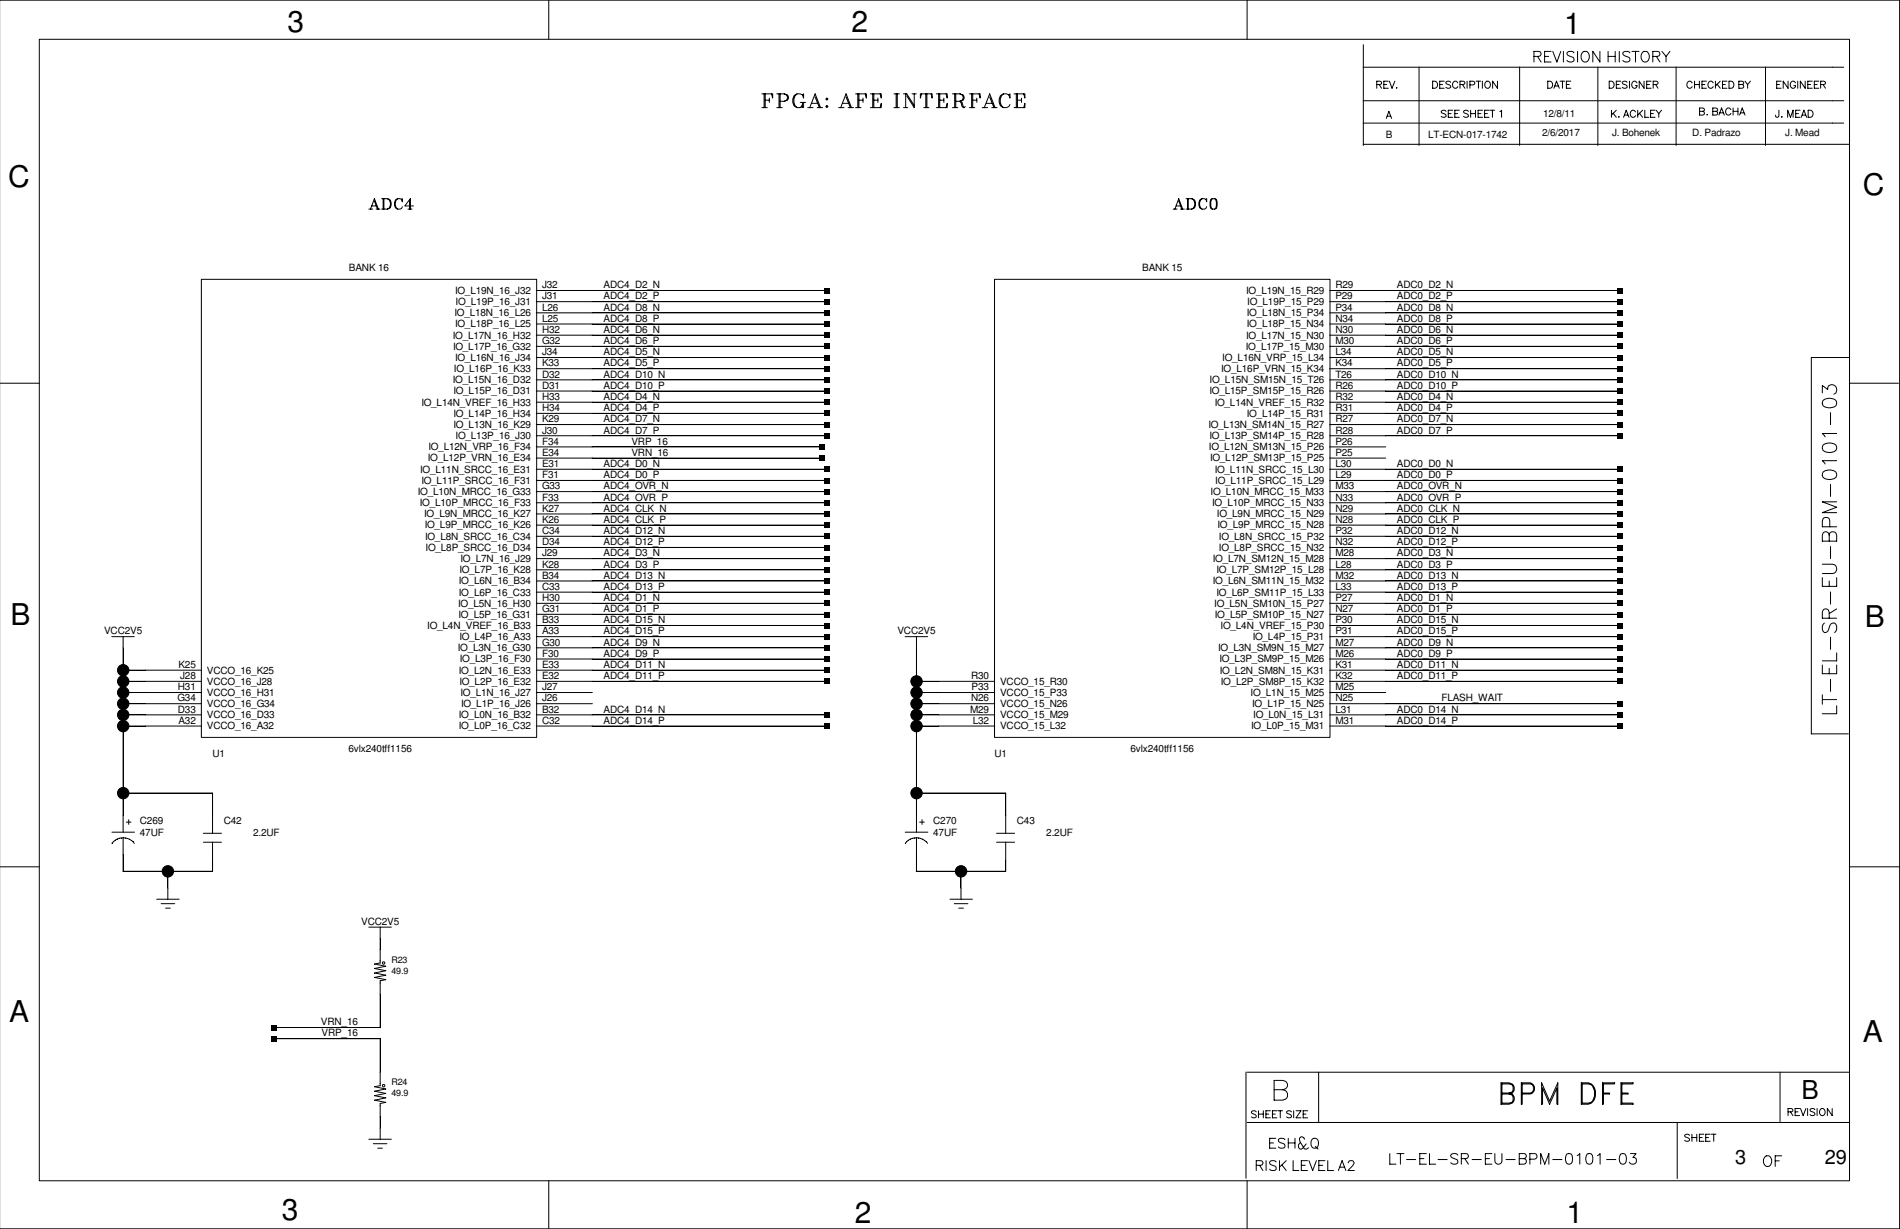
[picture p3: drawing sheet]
<svg xmlns="http://www.w3.org/2000/svg" width="432mm" height="279mm" viewBox="0 0 432 279" stroke-linecap="round" stroke-linejoin="round" font-family="sans-serif">
<path d="M.1 0h431.6v279.4h-431.6z" fill="none" stroke="#fff" stroke-width=".23"/>
<g fill="none" stroke="#000" stroke-width=".23">
<path d="M-.1 0h431.8v279.4h-431.8M8.9 8.9h411.4v259.5h-411.4zM124.7 0v9M283.4 0v9M309.8 15.3h109.2M309.8 10.2v22.9M312.9 19.2l.9-.1 .2-.3-.4-.3h-.7v1.6M313.4 19.2l.6 .9M314.5 19.2h.6M315.5 18.5h-1v1.6h1M315.8 18.5l.6 1.6 .6-1.6M317.3 20h.2z"/>
<path d="M322.5 15.2v17.9M325.6 18.5h.5a.85 .85 0 0 1 .6 .8 .85 .85 0 0 1-.6 .8h-.5zM327.2 19.2h.6M328.2 18.5h-1v1.6h1M329.7 18.7a.62 .62 0 0 0-1.1 .1l1.1 .8v.3l-.4 .2-.7-.2M331.3 18.8a.61 .61 0 0 0-.7-.3 .61 .61 0 0 0-.5 .6 .68 .68 0 0 0 .3 .8 .68 .68 0 0 0 .8 0l.1-.2M331.8 19.2l.9-.1 .2-.3-.4-.3h-.7v1.6M332.4 19.2l.5 .9M333.4 18.5v1.6M334.1 19.3l.9-.1 .2-.4-.4-.3h-.7v1.6M335.4 18.5h1.1M336 18.5v1.6"/>
<path d="M336.9 18.5v1.6M337.6 18.7a.75 .75 0 0 1 1.1 .2 .75 .75 0 0 1-.3 1.1 .75 .75 0 0 1-.9-.3 .75 .75 0 0 1 .1-1zM340.3 18.5v1.6l-1.1-1.6v1.6M345.4 15.2v17.9M348.6 12.8l1.4-.1a.59 .59 0 0 0 0-.9l-1.4-.1v2.4M349.4 12.8l.8 1.3M351 12.8h1M351.7 18.5h.6a.85 .85 0 0 1 .6 .8 .85 .85 0 0 1-.6 .8h-.6zM352.5 11.7h-1.5v2.4h1.5M352.9 11.7l.9 2.4 .9-2.4M353.4 19.6h.7M354.5 18.5h1.1"/>
<path d="M355.1 18.5v1.6M355.3 11.7v2.4M356 19.2h.6M357 18.5h-1v1.6h1M357.7 12a.92 .92 0 0 0-1.6 .2 1.57 1.57 0 0 0 1.4 .8 .61 .61 0 0 1 0 1 1.13 1.13 0 0 1-1.4-.2M358.5 11.7v2.4M359.8 11.8a1.18 1.18 0 0 1 1.4 .5 1.18 1.18 0 0 1-.3 1.5 .9 .9 0 0 1-1 .3 .9 .9 0 0 1-.6-.9 1.55 1.55 0 0 1 .5-1.4zM363.1 15.2v17.9M363.6 11.7v2.4l-1.6-2.4v2.4M365.5 12.8h1.6M365.5 11.7v2.4M365.7 18.5h.6a.85 .85 0 0 1 .5 .8 .85 .85 0 0 1-.5 .8h-.6z"/>
<path d="M367.1 11.7v2.4M367.3 19.2h.7M368 11.7v2.4M368.3 18.5h-1v1.6h1M369.8 18.7a.62 .62 0 0 0-1.1 .1l1.1 .8v.3l-.4 .2-.7-.2M370.3 18.5v1.6M370.4 12a.92 .92 0 0 0-1.6 .2 1.57 1.57 0 0 0 1.4 .8 .61 .61 0 0 1 0 1 1.13 1.13 0 0 1-1.4-.2M370.9 11.7h1.6M371.7 11.7v2.4M372 18.8a.61 .61 0 0 0-.7-.3 .61 .61 0 0 0-.5 .6 .68 .68 0 0 0 .3 .8 .68 .68 0 0 0 .8 0l.1-.4h-.4M373.4 11.8a1.18 1.18 0 0 1 1.4 .5 1.18 1.18 0 0 1-.2 1.5 .9 .9 0 0 1-1.1 .3 .9 .9 0 0 1-.5-.9 1.55 1.55 0 0 1 .4-1.4zM373.6 18.5v1.6l-1.1-1.6v1.6"/>
<path d="M374.2 19.2h.7M375.2 18.5h-1v1.6h1M375.6 12.8l1.4-.1a.59 .59 0 0 0 0-.9l-1.4-.1v2.4M375.7 19.2l.9-.1 .2-.3-.4-.3h-.7v1.6M376.3 19.2l.5 .9M376.4 12.8l.8 1.3M377.7 11.7l.9 1.1v1.3M379.5 11.7l-.9 1.1M380.9 15.2v17.9M384.6 18.8a.61 .61 0 0 0-.7-.3 .61 .61 0 0 0-.5 .6 .68 .68 0 0 0 .2 .8 .68 .68 0 0 0 .9 0l.1-.2M385.1 19.2h1.1M385.1 18.5v1.6"/>
<path d="M386.2 18.5v1.6M386.8 19.2h.6M387.8 18.5h-1v1.6h1M389.3 18.8a.61 .61 0 0 0-.7-.3 .61 .61 0 0 0-.4 .6 .68 .68 0 0 0 .2 .8 .68 .68 0 0 0 .9 0v-.2M389.8 18.5v1.6M390.2 19.1l.7 1M390.9 18.5l-1.1 1.1M391.5 19.2h.6M392.5 18.5h-1v1.6h1M392.9 18.5h.6a.85 .85 0 0 1 .6 .8 .85 .85 0 0 1-.6 .8h-.6zM395.2 19.2h.7l.3 .2 .1 .4-.4 .3h-.7v-1.6h.7l.3 .1v.5l-.3 .1M396.6 18.5l.6 .7v.9"/>
<path d="M397.8 18.5l-.6 .7M401.2 15.2v17.9M403.8 19.2h.6M404.8 18.5h-1v1.6h1M406.4 18.5v1.6l-1.1-1.6v1.6M408.1 18.8a.61 .61 0 0 0-.8-.3 .61 .61 0 0 0-.4 .6 .68 .68 0 0 0 .2 .8 .68 .68 0 0 0 .9 0l.1-.4h-.4M408.6 18.5v1.6M410.3 18.5v1.6l-1.1-1.6v1.6M410.8 19.2h.7M411.9 18.5h-1.1v1.6h1.1M412.3 19.2h.7M413.3 18.5h-1v1.6h1"/>
<path d="M413.8 19.2l.9-.1 .2-.3-.4-.3h-.7v1.6M414.3 19.2l.6 .9M173.1 21.3h2.5v1l-.3-1M173.1 24.5h1.3M173.7 21.3v3.2M173.9 22.8h.9M173.9 21.3v3.2M174.8 22.3v1M176.5 21.3h1.7l.8 .3 .2 .5-.2 .7-.8 .2h-.9M176.5 24.5h1.3M177 21.3v3.2M177.3 21.3v3.2"/>
<path d="M178.2 21.3l.5 .3 .3 .5-.3 .7-.5 .2M181.1 21.3a2 2 0 0 0 0 3.2M181.9 23.3h1.2M182.4 23.7l-.5 .8M182.4 21.6l.2-.3v1l-.2-.7a1.45 1.45 0 0 0-1.8 0 1.45 1.45 0 0 0-.4 1.7 1.36 1.36 0 0 0 2.2 .9M182.4 23.3v1.2M182.6 23.3v1.2M183.6 24.5h1.2M184 24.5l1.3-3.2 1.2 3.2M184.5 23.5h1.2M185.3 22.1l.9 2.4M185.7 24.5h1.2"/>
<path d="M187.7 24.2l.2-.2 .3 .2-.3 .3zM187.7 22.5l.2-.2 .3 .2-.3 .3zM190.6 24.5h1.2M191.1 24.5l1.2-3.2 1.2 3.2M191.6 23.5h1.1M192.3 22.1l1 2.4M192.7 24.5h1.3M194.4 21.3h2.5v1l-.3-1M194.4 24.5h1.3M194.9 21.3v3.2M195.2 22.8h.9M195.2 21.3v3.2"/>
<path d="M196.1 22.3v1M197.8 24.5h2.5v-1l-.3 1M197.8 21.3h2.5v1l-.3-1M198.3 21.3v3.2M198.6 22.8h.9M198.6 21.3v3.2M199.5 22.3v1M203.2 24.5h1.2M203.2 21.3h1.2M203.7 21.3v3.2M203.9 21.3v3.2M205.3 24.5h1"/>
<path d="M205.3 21.3h.8l1.7 2.7M205.8 21.3v3.2M207.3 21.3h.9M207.8 21.3v3.2l-1.7-2.7M209.4 21.3l-.2 1v-1h2.6v1l-.2-1M209.9 24.5h1.2M210.4 21.3v3.2M210.7 21.3v3.2M212.8 24.5h2.5v-1l-.3 1M212.8 21.3h2.5v1l-.3-1M213.3 21.3v3.2M213.6 22.8h.9"/>
<path d="M213.6 21.3v3.2M214.5 22.3v1M216.5 21.3h1.6l.8 .3 .2 .5-.2 .7-.8 .2h-.9M216.5 24.5h1.2M217 21.3v3.2M217.2 21.3v3.2M218.1 23l.6 .3 .4 1.2M218.1 23l.8 1.5 .5-.3M218.1 21.3l.6 .3 .2 .5-.2 .7-.6 .2M220.3 21.3h2.5v1l-.3-1M220.3 24.5h1.2M220.8 21.3v3.2"/>
<path d="M221.1 22.8h.9M221.1 21.3v3.2M222 22.3v1M223.2 24.5h1.3M223.7 24.5l1.2-3.2 1.2 3.2M224.2 23.5h1.2M224.9 22.1l1 2.4M225.4 24.5h1.2M228 21.3a2 2 0 0 0 0 3.2M229.3 21.6l.2-.3v1l-.2-.7a1.45 1.45 0 0 0-1.8 0 1.45 1.45 0 0 0-.4 1.7 1.36 1.36 0 0 0 2.2 .9l.2-.5M230.5 24.5h2.4v-1l-.2 1M230.5 21.3h2.4v1l-.2-1"/>
<path d="M231 21.3v3.2M231.2 22.8h1M231.2 21.3v3.2M232.2 22.3v1M309.8 28h109.2M309.8 22.9h109.2M309.8 32.8h110.5M315 26.9l.6-1.6 .7 1.6M315.3 26.4h.7M328.6 25.3a.62 .62 0 0 0-1.1 .1l1.1 .8v.3l-.3 .2-.8-.2M329.1 25.8h.7M330.2 25.1h-1.1v1.6h1.1"/>
<path d="M330.6 25.8h.7M331.6 25.1h-1v1.6h1M333.7 25.3a.62 .62 0 0 0-1.1 .1l1.1 .8v.3l-.4 .2-.7-.2M334.2 25.8h1.1M334.2 25.1v1.6M335.3 25.1v1.6M335.9 25.8h.6M336.9 25.1h-1v1.6h1M337.4 25.8h.6M338.4 25.1h-1v1.6h1M338.6 25.1h1.1M339.2 25.1v1.6"/>
<path d="M340.9 25.4l.3-.3v1.6M353.1 20.1l.6-1.6 .7 1.6M366.2 25.1v1.6M366.6 25.7l.7 1M367.3 25.1l-1.1 1.1M367.8 26.6h.2zM369 26.7l.6-1.6 .6 1.6M369.2 26.2h.8M371.7 25.4a.61 .61 0 0 0-.7-.3 .61 .61 0 0 0-.5 .6 .68 .68 0 0 0 .2 .8 .68 .68 0 0 0 .9 0l.1-.2M372.2 25.1v1.6M372.6 25.7l.7 1M373.3 25.1l-1.1 1.1"/>
<path d="M373.8 25.1v1.6h.9M375.1 25.8h.7M376.1 25.1h-1v1.6h1M376.4 25.1l.6 .7v.9M377.6 25.1l-.6 .7M386.2 25.3h.8l.3 .2v.4l-.3 .3h-.8v-1.6h.8l.3 .1v.3l-.3 .3M387.9 26.1h.2zM389.3 25.3h.7l.3 .2 .1 .4-.4 .3h-.7v-1.6h.7l.3 .1v.5l-.3 .1M390.7 26.2l.5-1.6 .7 1.6M390.9 25.7h.7M393.4 24.9a.61 .61 0 0 0-.7-.4 .61 .61 0 0 0-.5 .7 .68 .68 0 0 0 .2 .8 .68 .68 0 0 0 .9 0l.1-.2M393.9 24.6v1.6"/>
<path d="M393.9 25.3h1.1M395 24.6v1.6M395.4 26.2l.5-1.6 .7 1.6M395.6 25.7h.7M404.3 25.1l-.1 1.4-.2 .2-.4-.2-.1-.3M404.9 26.6h.1zM406.3 26.7v-1.6l.6 1.6 .6-1.6v1.6M408.1 25.8h.6M409.1 25.1h-1v1.6h1M409.4 26.7l.6-1.6 .6 1.6M409.6 26.2h.7M410.9 25.1h.6a.85 .85 0 0 1 .5 .8 .85 .85 0 0 1-.5 .8h-.6z"/>
<path d="M83.8 47.5h.9M84.2 47.5l.9-2.3 .9 2.3M84.5 46.8h1M85.1 45.7l.7 1.8M85.5 47.5h.9M86.7 45.2h1.3a1.23 1.23 0 0 1 .9 1.2 1.23 1.23 0 0 1-.9 1.1h-1.3M87.1 45.2v2.3M87.2 45.2v2.3M88 45.2a1.32 1.32 0 0 1 .8 1.2 1.32 1.32 0 0 1-.8 1.1M90.4 45.2a1.51 1.51 0 0 0 0 2.3M91.3 45.3l.1-.1v.7l-.1-.6a1.06 1.06 0 0 0-1.3 .1 1.06 1.06 0 0 0-.3 1.2l.1 .6a.91 .91 0 0 0 1.6-.2M92.7 47.5h.9"/>
<path d="M93.1 45.6v1.9M94 46.8h-2l1.3-1.6v2.3M266.6 47.5h.9M267 47.5l.9-2.3 .9 2.3M267.3 46.8h1M267.9 45.7l.7 1.8M268.3 47.5h.9M269.5 45.2h1.3a1.23 1.23 0 0 1 .9 1.2 1.23 1.23 0 0 1-.9 1.1h-1.3M269.9 45.2v2.3M270 45.2v2.3M270.8 45.2a1.32 1.32 0 0 1 .8 1.2 1.32 1.32 0 0 1-.8 1.1M273.2 45.2a1.51 1.51 0 0 0 0 2.3"/>
<path d="M274.1 45.3l.1-.1v.7l-.1-.6a1.06 1.06 0 0 0-1.3 .1 1.06 1.06 0 0 0-.3 1.2l.1 .6a.91 .91 0 0 0 1.6-.2M275.2 45.3l.3-.1 .9 .1 .2 .6-.2 1.5-.3 .1-.9-.1-.2-.6zM275.5 45.2a1.98 1.98 0 0 0 0 2.3M276.1 45.2a1.81 1.81 0 0 1 0 2.3M45.8 63.5h76.2v104.1h-76.2zM121.9 76.2h66.1M121.9 78.7h66.1M121.9 71.1h66.1M121.9 73.7h66.1M121.9 66h66.1M121.9 68.6h66.1M226 63.5h76.3v104.1h-76.3z"/>
<path d="M302.2 76.2h66M302.2 78.7h66M302.2 71.1h66M302.2 73.7h66M302.2 66h66M302.2 68.6h66M-.1 87.1h9.1M121.9 96.5h66.1M121.9 99.1h66.1M121.9 91.4h66.1M121.9 94h66.1M121.9 86.4h66.1"/>
<path d="M121.9 88.9h66.1M121.9 81.3h66.1M121.9 83.8h66.1M302.2 96.5h66M302.2 99.1h66M302.2 91.4h66M302.2 94h66M302.2 86.4h66M302.2 88.9h66M302.2 81.3h66M302.2 83.8h66M414.1 89.3v-1.7l1.3 1a1.05 1.05 0 0 1 1.2-1.2 1.05 1.05 0 0 1 .8 1.5l-.2 .4-.4 .3"/>
<path d="M414.3 91a2.48 2.48 0 0 1 2.9 0 1.01 1.01 0 0 1-.4 1.5 2.58 2.58 0 0 1-2.5-.3l-.2-.4zM416 93.8v2.8M417.4 98.6h-3.3l.7 .7M420.3 87.1h11.2M420.3 81.3h-8.7v85.6M121.9 111.8h66.1M121.9 114.3h66.1M121.9 106.7h66.1M121.9 109.2h66.1M121.9 101.6h64.8M121.9 104.1h64.8M121.9 116.8h66.1"/>
<path d="M121.9 119.4h66.1M302.2 111.8h66M302.2 114.3h66M302.2 106.7h66M302.2 109.2h66M302.2 101.6h12.7M302.2 104.1h12.7M302.2 116.8h66M302.2 119.4h66M414.3 107.3a2.48 2.48 0 0 1 2.9 0 1.01 1.01 0 0 1-.4 1.5 2.58 2.58 0 0 1-2.5-.3l-.2-.4zM414.3 101.2a2.48 2.48 0 0 1 2.9 0 1.01 1.01 0 0 1-.4 1.5 2.58 2.58 0 0 1-2.5-.3l-.2-.5zM415.8 119.8l-.1-1.9a.88 .88 0 0 0-.9-.3 .88 .88 0 0 0-.7 .8v1.4h3.3"/>
<path d="M416 110.1v2.8M417.4 104.7h-3.3l.7 .8M417.4 114.1h-3.3l3.3 1.2-3.3 1.2h3.3M121.9 137.2h66.1M121.9 139.7h66.1M121.9 132.1h66.1M121.9 134.6h66.1M121.9 127h66.1M121.9 129.5h66.1M121.9 121.9h66.1M121.9 124.5h66.1M302.2 137.2h66"/>
<path d="M302.2 139.7h66M302.2 132.1h66M302.2 134.6h66M302.2 127h66M302.2 129.5h66M302.2 121.9h66M302.2 124.5h66M414.1 128.3h2.4a1.07 1.07 0 0 1 .9 1 1.07 1.07 0 0 1-.9 1.1h-2.4M414.1 131.3v2h3.3v-2M415.7 121.7l-.2-.5a.76 .76 0 0 0-1.2 0l-.2 .5v1.3h3.3v-1.3a.85 .85 0 0 0-.8-.8 .85 .85 0 0 0-.9 .8v1.3M415.7 132.1v1.2M416 124.2v2.8"/>
<path d="M416 134.6v2.7M417.4 138.4l-1.7 1.1M25.4 144.7h5.1M27.9 157.4h17.9M27.9 160h17.9M27.9 152.4h17.9M27.9 154.9h17.9M28 144.7v44.5M121.9 144.7h66.1M121.9 157.4h12.7M121.9 160h12.7M121.9 152.4h66.1"/>
<path d="M121.9 154.9h66.1M121.9 147.3h66.1M121.9 149.8h66.1M121.9 142.2h66.1M205.7 144.7h5.1M208.2 157.4h17.9M208.2 160h17.9M208.2 154.9h17.9M208.3 144.7v44.5M302.2 144.7h66M302.2 157.4h12.7M302.2 160h66"/>
<path d="M302.2 152.4h66M302.2 154.9h66M302.2 147.3h66M302.2 149.8h66M302.2 142.2h66M414.1 151.2v2h3.3v-2M414.1 159h3.3M414.1 157.9v2.2M414.6 141.6a1.41 1.41 0 0 0 0 2.2 .86 .86 0 0 0 .9-.6l.3-.9a.8 .8 0 0 1 .6-.6 .8 .8 0 0 1 .8 .2 1.46 1.46 0 0 1-.3 1.9M415.7 140.5v-1.3l-.2-.5a.76 .76 0 0 0-1.2 0l-.2 .5v1.3h3.3M415.7 151.9v1.3M416 144.9v2.7"/>
<path d="M416 154.4v2.8M417.4 148.4v1.8h-3.3M27.9 162.5h17.9M27.9 165.1h17.9M121.9 162.5h66.1M121.9 165.1h66.1M208.2 162.5h17.9M208.2 165.1h17.9M302.2 162.5h66M302.2 165.1h66M411.6 166.8h8.5M417.4 160.4v1.9h-3.3"/>
<path d="M-.1 197.1h9.1M25.4 189.2h5.2M25.4 191.7a3.2 3.2 0 0 1 5.1 0M27.9 180.3h20.4v9.2M27.9 198.1h20.4M28 190.4v7.7M28.7 186.9h1.1M29.3 186.4v1M38.1 198.1v6.4M46.2 191.5h4.1M46.2 189.4h4.1M48.3 191.4v6.7"/>
<path d="M205.7 189.2h5.2M205.7 191.7a3.2 3.2 0 0 1 5.1 0M208.2 180.3h20.4v9.2M208.2 198.1h20.4M208.3 190.4v7.7M209 186.9h1.1M209.5 186.4v1M218.4 198.1v6.4M226.5 191.5h4.1M226.5 189.4h4.1M228.6 191.4v6.7M420.3 197.1h11.4"/>
<path d="M35.6 204.4h5.1M36.6 205.4h3.1M37.6 206.5h1.1M83.8 210.8h5.1M86.4 210.7v8.2M86.4 218.9l-1.3 .3 2.6 .5-2.6 .5 2.6 .5-2.6 .5 2.6 .5-2.6 .5 2.6 .5-1.3 .3v10.6M215.9 204.4h5.1M216.9 205.4h3.1M217.9 206.5h1M62.2 236.1h24.2v10.7M62.2 233.6h24.2M83.8 259h5.1"/>
<path d="M86.4 246.8l-1.3 .3 2.6 .5-2.6 .5 2.6 .5-2.6 .5 2.6 .5-2.6 .5 2.6 .5-1.3 .3v8.1M283.2 243.7v24.2M283.4 255.2h136.9M283.4 243.8h136.9M285.5 252.8a.62 .62 0 0 0-1.1 .1l1.1 .8v.2l-.4 .2-.7-.2M286 252.5v1.6M286 253.3h1.1M287.1 252.5v1.6M287.7 253.3h.6M288.5 259.8h.9M288.7 252.5h-1v1.6h1M289.2 253.3h.6"/>
<path d="M289.6 247.7h1.9a1.19 1.19 0 0 1 1.1 1.2 1.19 1.19 0 0 1-1.1 1.2h-1.9v-4.5h1.9l.6 .2a.98 .98 0 0 1 0 1.7l-.6 .2M289.9 258.8h-1.4v2.2h1.4M290.2 252.5h-1v1.6h1M290.4 252.5h1.1M291 252.5v1.6M292 259.1a.85 .85 0 0 0-1.5 .2l.2 .3 1.1 .5a.56 .56 0 0 1 0 .8 1.08 1.08 0 0 1-1.3-.2M292.8 259.8h1.5M292.8 258.8v2.2M293.5 252.8a.62 .62 0 0 0-1.1 .1l1.1 .8v.2l-.4 .2-.7-.2M294 252.5v1.6M294.3 258.8v2.2M294.6 252.5h1.1l-1.1 1.6h1.1"/>
<path d="M295.5 259.8l-.4 .5v.5l.4 .4 .6-.2 .7-.9M296.2 253.3h.6M296.5 259l-.5-.6h-.3l-.4 .4 .1 .7 1 1.7h.5l.5-.3M297.2 252.5h-1v1.6h1M298.2 259.1a.83 .83 0 0 1 .9-.3 .83 .83 0 0 1 .5 .8 .99 .99 0 0 1-.2 1.1 .99 .99 0 0 1-1 .2 1.46 1.46 0 0 1-.2-1.8zM299.7 243.8v11.4M341.3 248.5h1.6a1.27 1.27 0 0 1 1.2 .9 1.27 1.27 0 0 1-.4 1.4l-.8 .2h-1.8v-4.8h1.8a1.29 1.29 0 0 1 1.2 .9 1.29 1.29 0 0 1-.4 1.4l-.8 .2M342.9 248.5l.8-.3 .2-.4v-.7l-.2-.5-.8-.2h-1.6v4.4h1.6l.8-.2 .2-.5v-.7l-.2-.4-.8-.3h-1.6M345.9 248.5h1.9l.5-.3 .2-.4v-.7l-.2-.5-.5-.2h-1.9v4.6h-.2v-4.8h2.1a1.31 1.31 0 0 1 1 1.2 1.31 1.31 0 0 1-1 1.3h-1.9M350.4 246.2l1.8 4.1 1.8-4.1v4.8h-.2v-3.6l-1.6 3.6-1.6-3.6v3.6h-.2zM359.4 246.2h1.6a2.64 2.64 0 0 1 1.1 4.1l-.4 .5-.7 .2h-1.6zM359.6 246.4h1.4a1.62 1.62 0 0 1 1.4 1.6 2.93 2.93 0 0 1-.7 2.6l-.7 .2h-1.4z"/>
<path d="M364.2 246.2h2.7v.2h-2.5v4.6h-.2zM364.4 248.5h1.4v.2h-1.4M368.4 246.2h2.7v.2h-2.5v4.4h2.5v.2h-2.7zM368.6 248.5h1.4v.2h-1.4M381.2 255.2v12.7M384 258.1a.62 .62 0 0 0-1.1 .1l1.1 .8v.2l-.4 .3-.7-.3M384.5 257.9v1.6M384.5 258.6h1.1M385.6 257.9v1.6M386.2 258.6h.6M387.2 257.9h-1v1.6h1M387.6 258.6h.7"/>
<path d="M388.7 257.9h-1.1v1.6h1.1M388.9 257.9h1.1M389.5 257.9v1.6M404.5 243.8v11.2M406.4 252.8l.9-.1 .2-.4-.4-.3h-.7v1.6M406.9 252.8l.6 .8M408 252.8h.6M409 252h-1v1.6h1M409.2 252l.6 1.6 .6-1.6M410.8 252v1.6M412.5 252.3a.62 .62 0 0 0-1.1 .1l1.1 .8v.2l-.4 .2-.7-.2M413 252v1.6"/>
<path d="M413.7 252.3a.75 .75 0 0 1 1.1 .2 .75 .75 0 0 1-.4 1 .75 .75 0 0 1-.9-.3 .75 .75 0 0 1 .2-.9zM416.4 252v1.6l-1.1-1.6v1.6M84.8 260h3.1M85.9 261h1M124.7 268.4v11M283.4 268.4v11M285.5 264.9h1a.58 .58 0 0 0 .5-.6l-.2-.4h-1.3v2.2M286.3 264.9l.7 1.2M287.7 263.9v2.2M290 264.2a.85 .85 0 0 0-1.5 .2l.3 .3 1 .4a.56 .56 0 0 1 0 .9 1.08 1.08 0 0 1-1.3-.2M290.8 263.9v2.2M291.3 264.8l1 1.3"/>
<path d="M292.3 263.9l-1.5 1.4M293.9 263.9v2.2h1.3M295.7 264.9h.9M297.1 263.9h-1.4v2.2h1.4M297.5 263.9l.8 2.2 .9-2.2M298.9 260.6l.7 .6M299.7 264.9h.9M301.1 263.9h-1.4v2.2h1.4M301.8 263.9v2.2h1.3M304.2 266.1l.8-2.2 .9 2.2M304.5 265.3h1.1M306.4 264.4l.4-.5h.7a.51 .51 0 0 1 .1 .8l-1.3 1.4h1.5"/>
<path d="M315.8 262.3v2.4h1.4M317.5 262.3h1.6M318.3 262.3v2.4M319.7 263.6h2M322.7 263.4h.9M324.1 262.3h-1.4v2.4h1.4M324.9 262.3v2.4h1.4M326.8 263.6h2.1M331.3 262.6a.92 .92 0 0 0-1.6 .2 1.57 1.57 0 0 0 1.4 .8 .61 .61 0 0 1 0 .9 1.13 1.13 0 0 1-1.4-.2M332.1 263.4l1.4-.1a.59 .59 0 0 0 0-1h-1.4v2.4M332.9 263.4l.8 1.3M334.6 263.6h2"/>
<path d="M337.6 263.4h.9M339 262.3h-1.4v2.4h1.4M339.7 262.3v1.7a.81 .81 0 0 0 .8 .7 .81 .81 0 0 0 .8-.7v-1.7M342.3 263.6h2M345.3 263.4l1.4 .1a.67 .67 0 0 1 0 1l-1.4 .2v-2.4h1.4a.61 .61 0 0 1 0 1l-.4 .1M347.7 263.5h1a.67 .67 0 0 0 .6-.4 .67 .67 0 0 0-.2-.8h-1.4v2.4M350.1 264.7v-2.4l1 2.4 .9-2.4v2.4M352.9 263.6h2.1M356.1 262.3a.86 .86 0 0 1 1.2 .4 2.14 2.14 0 0 1-.3 1.8 .77 .77 0 0 1-1.1-.3 2.01 2.01 0 0 1 .2-1.9zM358.4 262.7l.6-.4v2.4M360.7 262.3a.86 .86 0 0 1 1.2 .4 2.14 2.14 0 0 1-.2 1.8 .77 .77 0 0 1-1.2-.3 2.01 2.01 0 0 1 .2-1.9zM363.1 262.7l.5-.4v2.4"/>
<path d="M365.1 263.6h2.1M368.3 262.3a.86 .86 0 0 1 1.2 .4 2.14 2.14 0 0 1-.2 1.8 .77 .77 0 0 1-1.2-.3 2.01 2.01 0 0 1 .2-1.9zM370.5 262.3h1.3l-.7 .8a.82 .82 0 0 1 .6 1.4 .82 .82 0 0 1-1.4-.3M401.2 262.8a1.18 1.18 0 0 1 1.4 .6 1.18 1.18 0 0 1-.2 1.4 .9 .9 0 0 1-1 .3 .9 .9 0 0 1-.6-.9 1.55 1.55 0 0 1 .4-1.4zM403.4 263.9h1M404.9 262.8h-1.5v2.4"/>
<circle cx="28" cy="152.4" r="1.3"/>
<circle cx="28" cy="154.9" r="1.3"/>
<circle cx="28" cy="160" r="1.3"/>
<circle cx="28" cy="157.5" r="1.3"/>
<circle cx="208.3" cy="157.5" r="1.3"/>
<circle cx="208.3" cy="154.9" r="1.3"/>
<circle cx="208.3" cy="160" r="1.3"/>
<circle cx="28" cy="165.1" r="1.3"/>
<circle cx="28" cy="162.5" r="1.3"/>
<circle cx="208.3" cy="162.5" r="1.3"/>
<circle cx="208.3" cy="165.1" r="1.3"/>
<circle cx="28" cy="180.3" r="1.3"/>
<circle cx="38.2" cy="198.1" r="1.3"/>
<circle cx="208.3" cy="180.3" r="1.3"/>
<circle cx="218.4" cy="198.1" r="1.3"/>
<circle cx="87.2" cy="218.9" r=".29"/>
<circle cx="87.2" cy="246.8" r=".29"/>
</g>
<g fill="#000">
<path d="M187.3 75.6h1.3v1.3h-1.3zM187.3 78.1h1.3v1.3h-1.3zM187.3 65.4h1.3v1.3h-1.3zM187.3 67.9h1.3v1.4h-1.3zM187.3 73h1.3v1.3h-1.3zM187.3 70.5h1.3v1.3h-1.3zM367.6 78.1h1.3v1.3h-1.3zM367.6 73h1.3v1.3h-1.3zM367.6 70.5h1.3v1.3h-1.3zM367.6 75.6h1.3v1.3h-1.3zM367.6 67.9h1.3v1.4h-1.3zM367.6 65.4h1.3v1.3h-1.3z"/>
<path d="M187.3 85.7h1.3v1.3h-1.3zM187.3 88.3h1.3v1.3h-1.3zM187.3 95.9h1.3v1.3h-1.3zM187.3 98.4h1.3v1.3h-1.3zM187.3 80.6h1.3v1.4h-1.3zM187.3 83.2h1.3v1.3h-1.3zM187.3 90.8h1.3v1.3h-1.3zM187.3 93.3h1.3v1.4h-1.3zM367.6 88.3h1.3v1.3h-1.3zM367.6 85.7h1.3v1.3h-1.3zM367.6 93.3h1.3v1.4h-1.3zM367.6 90.8h1.3v1.3h-1.3z"/>
<path d="M367.6 83.2h1.3v1.3h-1.3zM367.6 80.6h1.3v1.4h-1.3zM367.6 98.4h1.3v1.3h-1.3zM367.6 95.9h1.3v1.3h-1.3zM186.1 103.5h1.3v1.3h-1.3zM186.1 101h1.3v1.3h-1.3zM187.3 111.1h1.3v1.3h-1.3zM187.3 113.7h1.3v1.3h-1.3zM187.3 106h1.3v1.4h-1.3zM187.3 108.6h1.3v1.3h-1.3zM187.3 118.7h1.3v1.4h-1.3zM187.3 116.2h1.3v1.3h-1.3z"/>
<path d="M367.6 106h1.3v1.4h-1.3zM367.6 108.6h1.3v1.3h-1.3zM367.6 116.2h1.3v1.3h-1.3zM367.6 118.7h1.3v1.4h-1.3zM367.6 113.7h1.3v1.3h-1.3zM367.6 111.1h1.3v1.3h-1.3zM187.3 131.4h1.3v1.4h-1.3zM187.3 134h1.3v1.3h-1.3zM187.3 121.3h1.3v1.3h-1.3zM187.3 123.8h1.3v1.3h-1.3zM187.3 126.4h1.3v1.3h-1.3zM187.3 128.9h1.3v1.3h-1.3z"/>
<path d="M187.3 136.5h1.3v1.3h-1.3zM187.3 139.1h1.3v1.2h-1.3zM367.6 123.8h1.3v1.3h-1.3zM367.6 121.3h1.3v1.3h-1.3zM367.6 134h1.3v1.3h-1.3zM367.6 131.4h1.3v1.4h-1.3zM367.6 139.1h1.3v1.2h-1.3zM367.6 136.5h1.3v1.3h-1.3zM367.6 128.9h1.3v1.3h-1.3zM367.6 126.4h1.3v1.3h-1.3zM187.3 141.6h1.3v1.3h-1.3zM187.3 144.1h1.3v1.3h-1.3z"/>
<path d="M187.3 151.7h1.3v1.3h-1.3zM187.3 154.3h1.3v1.3h-1.3zM187.3 146.6h1.3v1.4h-1.3zM187.3 149.2h1.3v1.3h-1.3zM367.6 159.3h1.3v1.4h-1.3zM367.6 144.1h1.3v1.3h-1.3zM367.6 141.6h1.3v1.3h-1.3zM367.6 154.3h1.3v1.3h-1.3zM367.6 151.7h1.3v1.3h-1.3zM367.6 149.2h1.3v1.3h-1.3zM367.6 146.6h1.3v1.4h-1.3zM187.3 161.9h1.3v1.3h-1.3z"/>
<path d="M187.3 164.4h1.3v1.3h-1.3zM367.6 164.4h1.3v1.3h-1.3zM367.6 161.9h1.3v1.3h-1.3zM61.6 233h1.3v1.3h-1.3zM61.6 235.5h1.3v1.3h-1.3z"/>
</g>
<g fill="#000">
<circle cx="28" cy="154.9" r="1.31"/>
<circle cx="28" cy="157.4" r="1.31"/>
<circle cx="28" cy="160" r="1.31"/>
<circle cx="28" cy="152.4" r="1.31"/>
<circle cx="208.3" cy="157.4" r="1.31"/>
<circle cx="208.3" cy="154.9" r="1.31"/>
<circle cx="208.3" cy="160" r="1.31"/>
<circle cx="28" cy="162.5" r="1.31"/>
<circle cx="28" cy="165.1" r="1.31"/>
<circle cx="208.3" cy="165.1" r="1.31"/>
<circle cx="208.3" cy="162.5" r="1.31"/>
<circle cx="28" cy="180.3" r="1.31"/>
<circle cx="38.1" cy="198.1" r="1.31"/>
<circle cx="208.3" cy="180.3" r="1.31"/>
<circle cx="218.4" cy="198.1" r="1.31"/>
</g>
<g font-size="6.8">
<text x="65.3" y="7.2">3</text>
<text x="193.5" y="7.2">2</text>
<text x="355.5" y="7.7">1</text>
<text x="1.9" y="42.5">C</text>
<text x="423.3" y="44.3">C</text>
<text x="2.4" y="142">B</text>
<text x="423.8" y="142.5">B</text>
<text x="2.1" y="232.4">A</text>
<text x="423.3" y="236.9">A</text>
<text x="64.1" y="277.3">3</text>
<text x="194.3" y="278.1">2</text>
<text x="356" y="278.1">1</text>
</g>
<text font-size="5.9" x="409.4" y="249.8">B</text>
<g font-size="4.5">
<text x="394.4" y="264.6">3</text>
<text x="414.7" y="264.6">29</text>
</g>
<g font-size="2.3">
<text x="350.7" y="26.7">12/8/11</text>
<text x="315" y="31.3">B</text>
<text x="324.6" y="31.3">LT-ECN-017-1742</text>
<text x="350.5" y="31">2/6/2017</text>
<text x="366.4" y="31">J. Bohenek</text>
<text x="384.6" y="31">D. Padrazo</text>
<text x="405.7" y="31">J. Mead</text>
<text x="79.3" y="61.7">BANK 16</text>
<text x="123.2" y="65.5">J32</text>
<text x="137.2" y="65.5">ADC4_D2_N</text>
<text x="259.6" y="61.7">BANK 15</text>
<text x="303.5" y="65.5">R29</text>
<text x="317.5" y="65.5">ADC0_D2_N</text>
<text x="103.3" y="71.9">IO_L18N_16_L26</text>
<text x="103.4" y="66.8">IO_L19N_16_J32</text>
<text x="103.5" y="69.3">IO_L19P_16_J31</text>
<text x="123.2" y="68.1">J31</text>
<text x="123.2" y="70.6">L26</text>
<text x="137.2" y="68.1">ADC4_D2_P</text>
<text x="137.2" y="70.6">ADC4_D8_N</text>
<text x="283.2" y="66.8">IO_L19N_15_R29</text>
<text x="283.3" y="71.9">IO_L18N_15_P34</text>
<text x="283.5" y="69.3">IO_L19P_15_P29</text>
<text x="303.5" y="68.1">P29</text>
<text x="303.5" y="70.6">P34</text>
<text x="317.5" y="70.6">ADC0_D8_N</text>
<text x="317.5" y="68.1">ADC0_D2_P</text>
<text x="102.9" y="77">IO_L17N_16_H32</text>
<text x="103.4" y="74.4">IO_L18P_16_L25</text>
<text x="123.2" y="73.2">L25</text>
<text x="123.2" y="75.7">H32</text>
<text x="137.2" y="75.7">ADC4_D6_N</text>
<text x="137.2" y="73.2">ADC4_D8_P</text>
<text x="283.2" y="77">IO_L17N_15_N30</text>
<text x="283.3" y="74.4">IO_L18P_15_N34</text>
<text x="303.5" y="73.2">N34</text>
<text x="303.5" y="75.7">N30</text>
<text x="317.5" y="73.2">ADC0_D8_P</text>
<text x="317.5" y="75.7">ADC0_D6_N</text>
<text x="103" y="79.5">IO_L17P_16_G32</text>
<text x="103.4" y="82">IO_L16N_16_J34</text>
<text x="123.2" y="78.2">G32</text>
<text x="123.2" y="83.3">K33</text>
<text x="123.2" y="80.8">J34</text>
<text x="137.2" y="78.2">ADC4_D6_P</text>
<text x="137.2" y="80.8">ADC4_D5_N</text>
<text x="137.2" y="83.3">ADC4_D5_P</text>
<text x="277.8" y="82">IO_L16N_VRP_15_L34</text>
<text x="283.1" y="79.5">IO_L17P_15_M30</text>
<text x="303.5" y="78.2">M30</text>
<text x="303.5" y="83.3">K34</text>
<text x="303.5" y="80.8">L34</text>
<text x="317.5" y="78.2">ADC0_D6_P</text>
<text x="317.5" y="83.3">ADC0_D5_P</text>
<text x="317.5" y="80.8">ADC0_D5_N</text>
<text x="102.9" y="87.1">IO_L15N_16_D32</text>
<text x="103" y="89.7">IO_L15P_16_D31</text>
<text x="103.2" y="84.6">IO_L16P_16_K33</text>
<text x="123.2" y="85.9">D32</text>
<text x="123.2" y="88.4">D31</text>
<text x="137.2" y="85.9">ADC4_D10_N</text>
<text x="137.2" y="88.4">ADC4_D10_P</text>
<text x="274.9" y="89.7">IO_L15P_SM15P_15_R26</text>
<text x="274.9" y="87.1">IO_L15N_SM15N_15_T26</text>
<text x="277.5" y="84.6">IO_L16P_VRN_15_K34</text>
<text x="303.5" y="88.4">R26</text>
<text x="303.5" y="85.9">T26</text>
<text x="317.5" y="88.4">ADC0_D10_P</text>
<text x="317.5" y="85.9">ADC0_D10_N</text>
<text x="95.8" y="92.2">IO_L14N_VREF_16_H33</text>
<text x="103" y="94.7">IO_L14P_16_H34</text>
<text x="123.2" y="93.5">H34</text>
<text x="123.2" y="90.9">H33</text>
<text x="137.2" y="90.9">ADC4_D4_N</text>
<text x="137.2" y="93.5">ADC4_D4_P</text>
<text x="276.1" y="92.2">IO_L14N_VREF_15_R32</text>
<text x="283.3" y="94.7">IO_L14P_15_R31</text>
<text x="303.5" y="93.5">R31</text>
<text x="303.5" y="90.9">R32</text>
<text x="317.5" y="93.5">ADC0_D4_P</text>
<text x="317.5" y="90.9">ADC0_D4_N</text>
<text x="103" y="97.3">IO_L13N_16_K29</text>
<text x="103.5" y="99.8">IO_L13P_16_J30</text>
<text x="123.2" y="98.6">J30</text>
<text x="123.2" y="96">K29</text>
<text x="123.2" y="101.1">F34</text>
<text x="137.2" y="96">ADC4_D7_N</text>
<text x="137.2" y="98.6">ADC4_D7_P</text>
<text x="143.5" y="101.1">VRP_16</text>
<text x="274.6" y="97.3">IO_L13N_SM14N_15_R27</text>
<text x="274.9" y="99.8">IO_L13P_SM14P_15_R28</text>
<text x="303.5" y="98.6">R28</text>
<text x="303.5" y="96">R27</text>
<text x="303.5" y="101.1">P26</text>
<text x="317.5" y="98.6">ADC0_D7_P</text>
<text x="317.5" y="96">ADC0_D7_N</text>
<text x="95.5" y="107.4">IO_L11N_SRCC_16_E31</text>
<text x="97.2" y="104.9">IO_L12P_VRN_16_E34</text>
<text x="97.4" y="102.4">IO_L12N_VRP_16_F34</text>
<text x="123.2" y="103.6">E34</text>
<text x="123.2" y="106.2">E31</text>
<text x="137.2" y="106.2">ADC4_D0_N</text>
<text x="143.5" y="103.6">VRN_16</text>
<text x="274.7" y="102.4">IO_L12N_SM13N_15_P26</text>
<text x="275" y="104.9">IO_L12P_SM13P_15_P25</text>
<text x="276.1" y="107.4">IO_L11N_SRCC_15_L30</text>
<text x="303.5" y="103.6">P25</text>
<text x="303.5" y="106.2">L30</text>
<text x="317.5" y="106.2">ADC0_D0_N</text>
<text x="95" y="112.5">IO_L10N_MRCC_16_G33</text>
<text x="95.8" y="110">IO_L11P_SRCC_16_F31</text>
<text x="123.2" y="108.7">F31</text>
<text x="123.2" y="113.8">F33</text>
<text x="123.2" y="111.3">G33</text>
<text x="137.2" y="111.3">ADC4_OVR_N</text>
<text x="137.2" y="113.8">ADC4_OVR_P</text>
<text x="137.2" y="108.7">ADC4_D0_P</text>
<text x="275.1" y="112.5">IO_L10N_MRCC_15_M33</text>
<text x="276.2" y="110">IO_L11P_SRCC_15_L29</text>
<text x="303.5" y="108.7">L29</text>
<text x="303.5" y="113.8">N33</text>
<text x="303.5" y="111.3">M33</text>
<text x="317.5" y="108.7">ADC0_D0_P</text>
<text x="317.5" y="113.8">ADC0_OVR_P</text>
<text x="317.5" y="111.3">ADC0_OVR_N</text>
<text x="95.4" y="115.1">IO_L10P_MRCC_16_F33</text>
<text x="96.4" y="117.6">IO_L9N_MRCC_16_K27</text>
<text x="123.2" y="118.9">K26</text>
<text x="123.2" y="116.3">K27</text>
<text x="137.2" y="118.9">ADC4_CLK_P</text>
<text x="137.2" y="116.3">ADC4_CLK_N</text>
<text x="275.5" y="115.1">IO_L10P_MRCC_15_N33</text>
<text x="276.6" y="117.6">IO_L9N_MRCC_15_N29</text>
<text x="303.5" y="118.9">N28</text>
<text x="303.5" y="116.3">N29</text>
<text x="317.5" y="116.3">ADC0_CLK_N</text>
<text x="317.5" y="118.9">ADC0_CLK_P</text>
<text x="96.5" y="120.1">IO_L9P_MRCC_16_K26</text>
<text x="96.6" y="122.7">IO_L8N_SRCC_16_C34</text>
<text x="96.7" y="125.2">IO_L8P_SRCC_16_D34</text>
<text x="123.2" y="124">D34</text>
<text x="123.2" y="121.4">C34</text>
<text x="137.2" y="121.4">ADC4_D12_N</text>
<text x="137.2" y="124">ADC4_D12_P</text>
<text x="276.7" y="120.1">IO_L9P_MRCC_15_N28</text>
<text x="277" y="122.7">IO_L8N_SRCC_15_P32</text>
<text x="277" y="125.2">IO_L8P_SRCC_15_N32</text>
<text x="303.5" y="124">N32</text>
<text x="303.5" y="121.4">P32</text>
<text x="317.5" y="124">ADC0_D12_P</text>
<text x="317.5" y="121.4">ADC0_D12_N</text>
<text x="104.4" y="130.3">IO_L7P_16_K28</text>
<text x="104.6" y="127.8">IO_L7N_16_J29</text>
<text x="123.2" y="129">K28</text>
<text x="123.2" y="126.5">J29</text>
<text x="123.2" y="131.6">B34</text>
<text x="137.2" y="131.6">ADC4_D13_N</text>
<text x="137.2" y="126.5">ADC4_D3_N</text>
<text x="137.2" y="129">ADC4_D3_P</text>
<text x="275.6" y="127.8">IO_L7N_SM12N_15_M28</text>
<text x="276.5" y="130.3">IO_L7P_SM12P_15_L28</text>
<text x="303.5" y="129">L28</text>
<text x="303.5" y="126.5">M28</text>
<text x="303.5" y="131.6">M32</text>
<text x="317.5" y="131.6">ADC0_D13_N</text>
<text x="317.5" y="129">ADC0_D3_P</text>
<text x="317.5" y="126.5">ADC0_D3_N</text>
<text x="104.1" y="137.9">IO_L5N_16_H30</text>
<text x="104.3" y="132.8">IO_L6N_16_B34</text>
<text x="104.3" y="135.4">IO_L6P_16_C33</text>
<text x="123.2" y="134.1">C33</text>
<text x="123.2" y="136.7">H30</text>
<text x="137.2" y="134.1">ADC4_D13_P</text>
<text x="137.2" y="136.7">ADC4_D1_N</text>
<text x="275.6" y="132.8">IO_L6N_SM11N_15_M32</text>
<text x="276" y="137.9">IO_L5N_SM10N_15_P27</text>
<text x="276.5" y="135.4">IO_L6P_SM11P_15_L33</text>
<text x="303.5" y="134.1">L33</text>
<text x="303.5" y="136.7">P27</text>
<text x="317.5" y="134.1">ADC0_D13_P</text>
<text x="317.5" y="136.7">ADC0_D1_N</text>
<text x="97.1" y="143">IO_L4N_VREF_16_B33</text>
<text x="104.2" y="140.4">IO_L5P_16_G31</text>
<text x="123.2" y="139.1">G31</text>
<text x="123.2" y="141.7">B33</text>
<text x="137.2" y="141.7">ADC4_D15_N</text>
<text x="137.2" y="139.1">ADC4_D1_P</text>
<text x="276.1" y="140.4">IO_L5P_SM10P_15_N27</text>
<text x="277.4" y="143">IO_L4N_VREF_15_P30</text>
<text x="303.5" y="139.1">N27</text>
<text x="303.5" y="141.7">P30</text>
<text x="317.5" y="141.7">ADC0_D15_N</text>
<text x="317.5" y="139.1">ADC0_D1_P</text>
<text x="23.7" y="144.2">VCC2V5</text>
<text x="104.1" y="148">IO_L3N_16_G30</text>
<text x="104.4" y="145.5">IO_L4P_16_A33</text>
<text x="123.2" y="144.2">A33</text>
<text x="123.2" y="149.3">F30</text>
<text x="123.2" y="146.8">G30</text>
<text x="137.2" y="144.2">ADC4_D15_P</text>
<text x="137.2" y="146.8">ADC4_D9_N</text>
<text x="137.2" y="149.3">ADC4_D9_P</text>
<text x="204" y="144.2">VCC2V5</text>
<text x="276.9" y="148">IO_L3N_SM9N_15_M27</text>
<text x="284.7" y="145.5">IO_L4P_15_P31</text>
<text x="303.5" y="144.2">P31</text>
<text x="303.5" y="149.3">M26</text>
<text x="303.5" y="146.8">M27</text>
<text x="317.5" y="144.2">ADC0_D15_P</text>
<text x="317.5" y="149.3">ADC0_D9_P</text>
<text x="317.5" y="146.8">ADC0_D9_N</text>
<text x="40.6" y="151.8">K25</text>
<text x="40.9" y="154.4">J28</text>
<text x="47" y="155.7">VCCO_16_J28</text>
<text x="47" y="153.1">VCCO_16_K25</text>
<text x="104.3" y="153.1">IO_L2N_16_E33</text>
<text x="104.4" y="155.7">IO_L2P_16_E32</text>
<text x="104.5" y="150.6">IO_L3P_16_F30</text>
<text x="123.2" y="154.4">E32</text>
<text x="123.2" y="151.8">E33</text>
<text x="137.2" y="151.8">ADC4_D11_N</text>
<text x="137.2" y="154.4">ADC4_D11_P</text>
<text x="220.7" y="154.4">R30</text>
<text x="227.3" y="155.7">VCCO_15_R30</text>
<text x="277.1" y="150.6">IO_L3P_SM9P_15_M26</text>
<text x="277.2" y="153.1">IO_L2N_SM8N_15_K31</text>
<text x="277.5" y="155.7">IO_L2P_SM8P_15_K32</text>
<text x="303.5" y="154.4">K32</text>
<text x="303.5" y="151.8">K31</text>
<text x="317.5" y="154.4">ADC0_D11_P</text>
<text x="317.5" y="151.8">ADC0_D11_N</text>
<text x="40.3" y="159.5">G34</text>
<text x="40.4" y="156.9">H31</text>
<text x="47" y="160.7">VCCO_16_G34</text>
<text x="47" y="158.2">VCCO_16_H31</text>
<text x="104.6" y="158.2">IO_L1N_16_J27</text>
<text x="104.8" y="160.7">IO_L1P_16_J26</text>
<text x="123.2" y="159.5">J26</text>
<text x="123.2" y="156.9">J27</text>
<text x="220.7" y="159.5">N26</text>
<text x="220.8" y="156.9">P33</text>
<text x="227.3" y="160.7">VCCO_15_N26</text>
<text x="227.3" y="158.2">VCCO_15_P33</text>
<text x="284.2" y="158.2">IO_L1N_15_M25</text>
<text x="284.6" y="160.7">IO_L1P_15_N25</text>
<text x="303.5" y="159.5">N25</text>
<text x="303.5" y="156.9">M25</text>
<text x="327.6" y="159.5">FLASH_WAIT</text>
<text x="40.4" y="162">D33</text>
<text x="40.6" y="164.5">A32</text>
<text x="47" y="165.8">VCCO_16_A32</text>
<text x="47" y="163.3">VCCO_16_D33</text>
<text x="104.3" y="165.8">IO_L0P_16_C32</text>
<text x="104.3" y="163.3">IO_L0N_16_B32</text>
<text x="123.2" y="164.5">C32</text>
<text x="123.2" y="162">B32</text>
<text x="137.2" y="162">ADC4_D14_N</text>
<text x="137.2" y="164.5">ADC4_D14_P</text>
<text x="220.5" y="162">M29</text>
<text x="221.1" y="164.5">L32</text>
<text x="227.3" y="165.8">VCCO_15_L32</text>
<text x="227.3" y="163.3">VCCO_15_M29</text>
<text x="284.4" y="165.8">IO_L0P_15_M31</text>
<text x="284.8" y="163.3">IO_L0N_15_L31</text>
<text x="303.5" y="164.5">M31</text>
<text x="303.5" y="162">L31</text>
<text x="317.5" y="164.5">ADC0_D14_P</text>
<text x="317.5" y="162">ADC0_D14_N</text>
<text x="48.3" y="172.2">U1</text>
<text x="79.2" y="170.9">6vlx240tff1156</text>
<text x="226" y="172.2">U1</text>
<text x="256.9" y="170.9">6vlx240tff1156</text>
<text x="31.8" y="189.9">47UF</text>
<text x="31.8" y="187.4">C269</text>
<text x="50.8" y="187.4">C42</text>
<text x="57.5" y="189.9">2.2UF</text>
<text x="212.1" y="189.9">47UF</text>
<text x="212.1" y="187.4">C270</text>
<text x="231.1" y="187.4">C43</text>
<text x="237.8" y="189.9">2.2UF</text>
<text x="82.1" y="210.3">VCC2V5</text>
<text x="72.9" y="233.1">VRN_16</text>
<text x="73.1" y="235.6">VRP_16</text>
</g>
<g font-size="2">
<text x="88.9" y="218.9">R23</text>
<text x="88.9" y="221.4">49.9</text>
<text x="88.9" y="249.3">49.9</text>
<text x="88.9" y="246.7">R24</text>
</g>
</svg>
